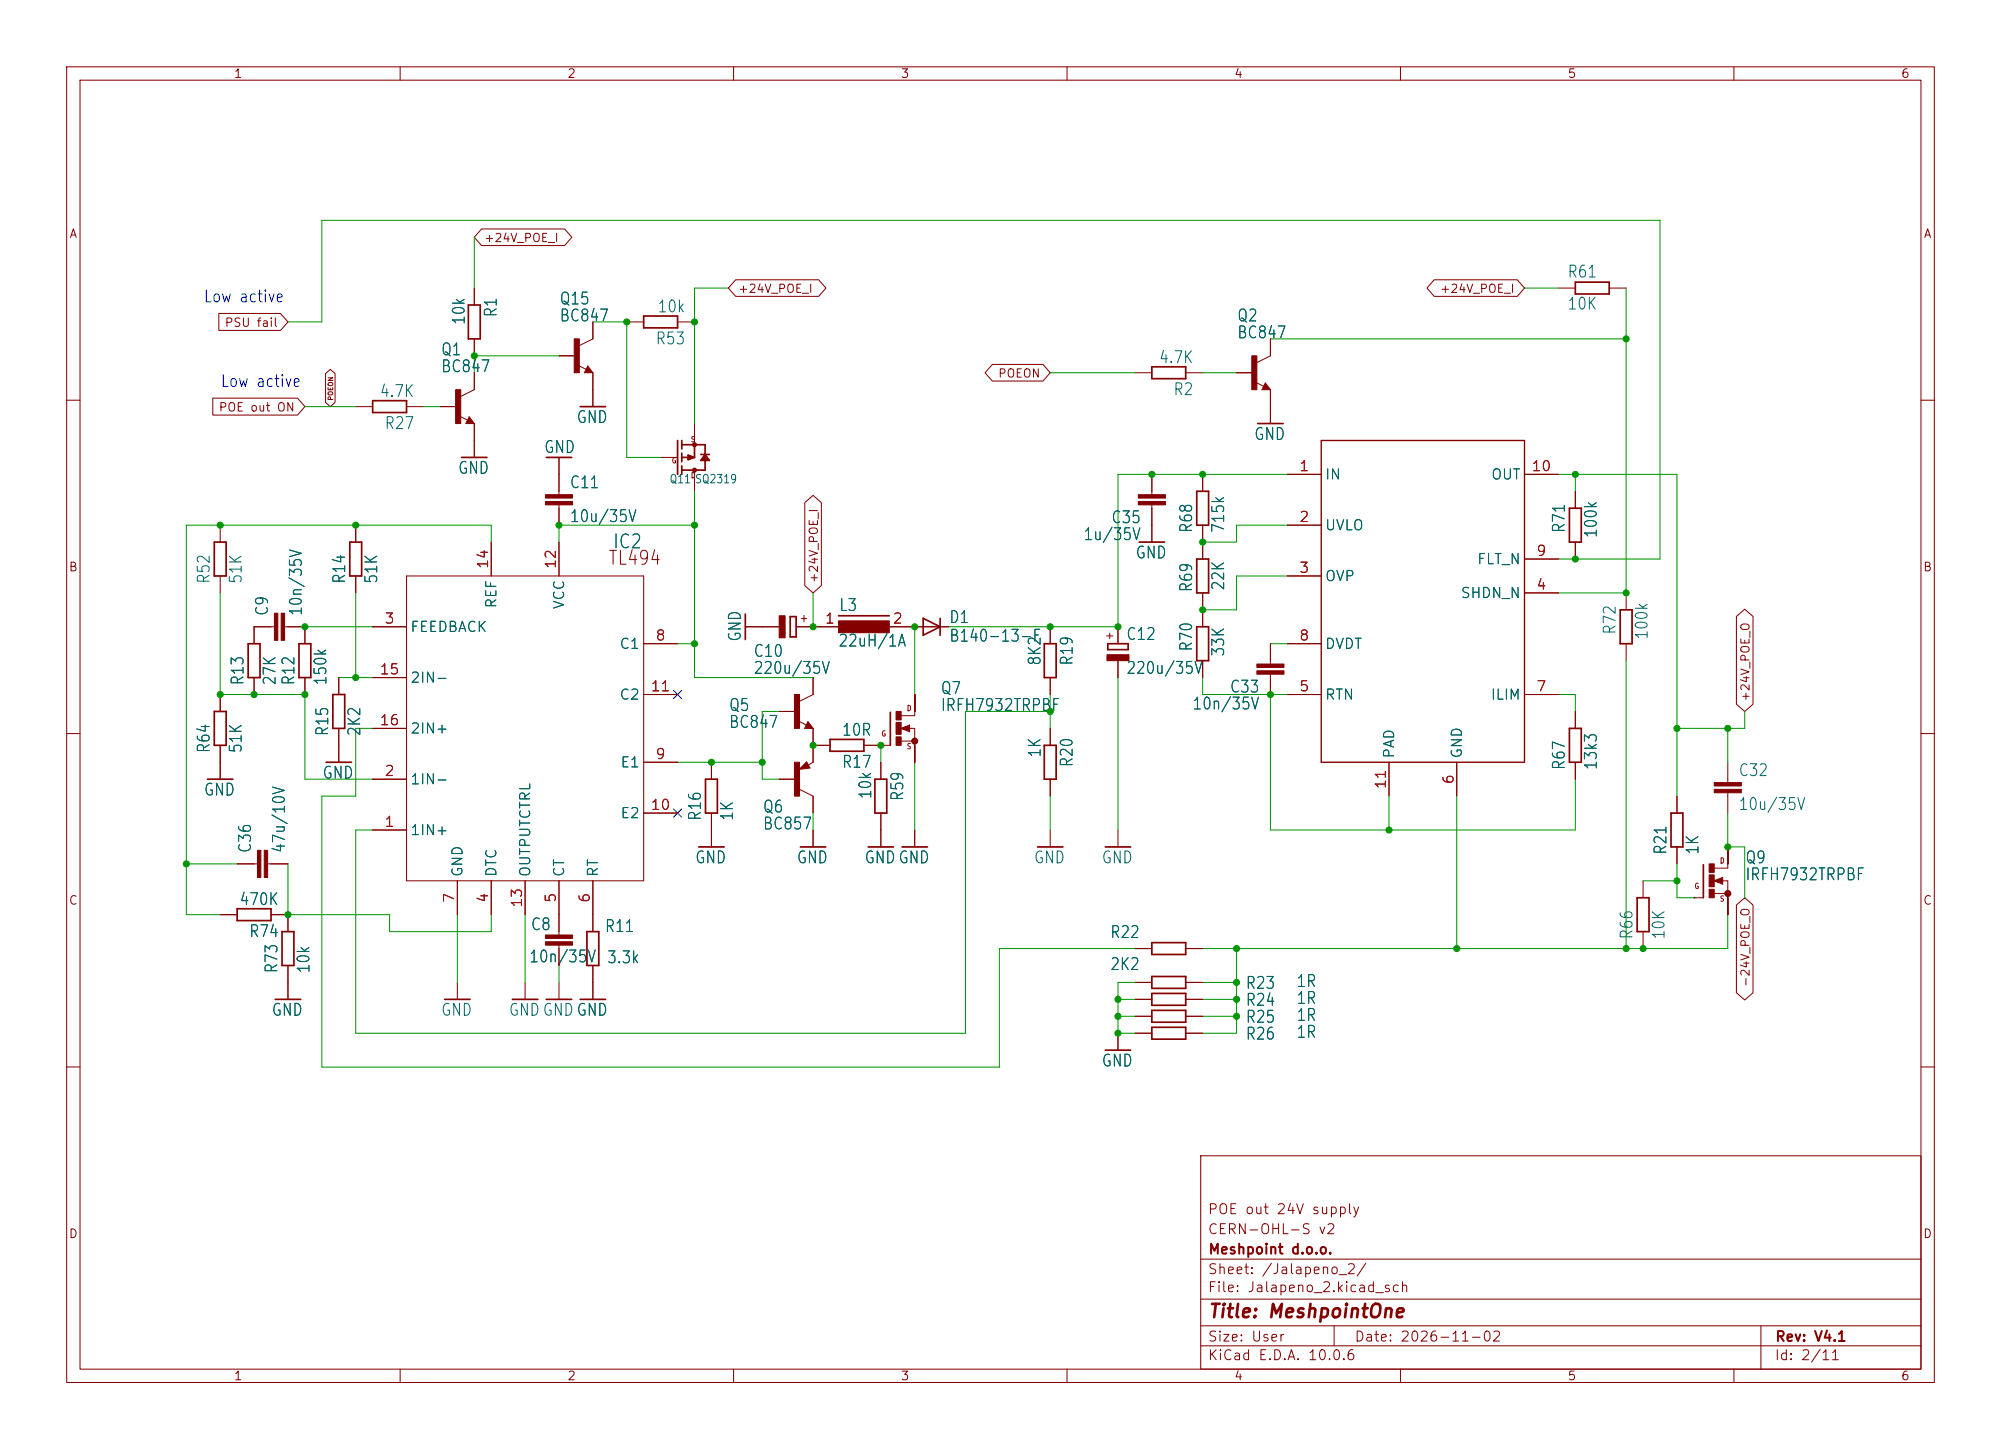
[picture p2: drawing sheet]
<svg xmlns="http://www.w3.org/2000/svg" width="300mm" height="217mm" viewBox="0 0 300 217" stroke-linecap="round" stroke-linejoin="round" font-family="sans-serif">
<g fill="none" stroke="#840000" stroke-width=".15">
<path d="M10 10h280v197.3h-280zM12 12h276.1v193.3h-276.1zM60 10v2M110 10v2M160 10v2M210 10v2M260 10v2M72.2 34.3h12.5l1 1.3-1 1.2h-12.5l-1.1-1.2zM31.9 59.7h12.7l1.1 1.3-1.1 1.3h-12.7zM32.8 47h9.3l1.1 1.3-1.1 1.3h-9.3zM48.8 56l.7-.6 .7 .6v4.4l-.7 .6-.7-.6zM71.1 43.2v2.5"/>
<path d="M71.1 50.8v2.6M71.1 55.9v2.5l-2 1.1M83.8 53.4h2.6M86.7 54.8l1.2 .6M88.1 54.9l.8 1h-1.3zM88.9 48.3v2.5l-2 1M88.9 55.9v5.1M94 48.3h2.5M101.6 48.3h2.5M110.3 42h12.5l1 1.2-1 1.2h-12.5l-1.1-1.2zM148.8 54.7h7.6l1.1 1.2-1.1 1.2h-7.6l-1.1-1.2zM170.2 55.9h2.5"/>
<path d="M177.8 55.9h2.5M185.4 55.9h2.6M188.3 57.3l1.2 .6M189.7 57.4l.8 1h-1.3zM190.5 50.8v2.6l-2 1M190.5 58.4v5.1M215.1 42h12.4l1.1 1.2-1.1 1.2h-12.4l-1.1-1.2zM233.7 43.2h2.5M241.3 43.2h2.5M10 60h2M33 78.8v2.5M53.3 78.8v2.5"/>
<path d="M53.3 61h2.6M61 61h2.5M66 61h2.6M68.9 62.4l1.2 .6M70.4 62.5l.7 1h-1.3zM71.1 63.5v5.1M83.8 68.6v5.6M83.8 75.7v3.1M99.1 68.6h2.5M103.8 68.6h.3M104.1 63.5v3.2M104.1 70.5v3.2"/>
<path d="M120.7 75.4l1.2-1.1 1.3 1.1v12.4l-1.3 1.1-1.2-1.1zM172.7 71.1v3.1M172.7 75.7v5.6M180.3 71.1v2.6M180.3 78.8v5M193 71.1h5.1M193 78.8h5.1M228.6 71.1h5.1M236.2 73.7v2.5M288.1 60h1.9M33 86.4v2.5M41.1 94h-3v2.5"/>
<path d="M42.7 94h3v2.5M53.3 86.4v2.5M55.9 94h5.1M61 86.4h35.5v45.7h-35.5zM73.7 81.3v5.1M83.8 81.3v5.1M96.5 96.5h5.1M111.8 94h5M119.4 94h7.6M132.1 94h10.1M157.5 94v2.5M167.6 94v2.5"/>
<path d="M167.6 99.1v2.5M180.3 88.9v5.1M180.3 99.1v2.5M190.5 96.5v3.1M193 86.4h5.1M193 96.5h5.1M228.6 88.9h5.1M228.6 83.8h5.1M236.2 81.3v2.5M243.8 88.9v2.6M243.8 96.5v2.6M260.4 92.5l1.2-1.1 1.3 1.1v13.1l-1.3 1.1-1.2-1.1z"/>
<path d="M10 110h2M33 104.2v2.5M33 111.8v5.1M38.1 101.6v2.6M45.7 101.6v2.6M50.8 101.6v2.6M50.8 109.2v5.1M55.9 109.2h5.1M55.9 116.9h5.1M55.9 101.6h5.1M96.5 104.2h5.1M96.5 114.3h5.1"/>
<path d="M106.7 114.3v2.6M116.8 116.9h2.6M116.8 106.7h2.6M119.7 108.1l1.2 .6M119.9 118.4l2 1v2.5M121 114.3l.5 .9-1.6 .2zM121.2 108.2l.7 1h-1.3zM121.9 101.6v2.6l-2 1M121.9 109.2v5.1l-.7 .4M121.9 111.8h2.6M129.5 111.8h4M132.1 111.8h.1"/>
<path d="M132.1 114.3v2.6M135.1 109.2l1.3-.5v1.1zM135.1 111.2h2.1M136.3 109.2h.9v5.1M137.2 104.2v3.1h-2M157.5 101.6v2.6M157.5 109.2v2.6M157.5 116.9v2.5M190.5 101.1v3.1M193 104.2h5.1M208.3 114.3v5.1M218.4 114.3v5.1"/>
<path d="M228.6 104.2h5.1M236.2 106.7v2.5M236.2 114.3v2.6M251.5 119.4v2.5M259.1 114.3v3.1M259.1 118.9v3M288.1 110h1.9M33 137.2h2.6M35.6 129.6h3M40.1 129.6h3.1M40.6 137.2h2.6v2.5M55.9 124.5h5.1"/>
<path d="M68.6 132.1v5.1M73.7 132.1v5.1M78.7 132.1v5.1M83.8 132.1v8.1M88.9 132.1v7.6M96.5 121.9h5.1M106.7 121.9v5.1M121.9 124.5v2.5M132.1 121.9v5.1M137.2 124.5v2.5M157.5 124.5v2.5M167.6 124.5v2.5"/>
<path d="M246.4 132.1v2.5M246.4 139.7v2.6M251.5 127v2.6M254 134.6h.1M254 134.6h1.4M257 132.1l1.3-.5v1zM257 134h2.1M258.2 132.1h.9v5.1M259.1 127v3.2h-2M260.4 135.7l1.2-1.1 1.3 1.1v13.2l-1.3 1.1-1.2-1.1zM43.2 144.8v5.1M68.6 147.3v2.6"/>
<path d="M78.7 147.3v2.6M83.8 141.8v3M83.8 147.3v2.6M88.9 144.8v5.1M167.6 155v2.5M170.2 147.3h2.5M170.2 142.3h2.5M170.2 155h2.5M170.2 149.9h2.5M170.2 152.4h2.5M177.8 147.3h2.5M177.8 142.3h2.5"/>
<path d="M177.8 155h2.5M177.8 149.9h2.5M177.8 152.4h2.5M10 160h2M180.1 173.3h108v32h-108zM288.1 160h1.9M180.1 198.8h108M180.1 194.8h108M180.1 188.8h108M200 198.8v3M264.1 198.8v6.5M60 205.3v2"/>
<path d="M110 205.3v2M160 205.3v2M180.1 201.8h108M210 205.3v2M260 205.3v2"/>
</g>
<g fill="none" stroke="#840000" stroke-width=".25">
<path d="M70.2 45.7h1.8v5.1h-1.8zM88.1 55.4l.2 .3h-.4l.2-.6 .5 .7h-.7M96.5 47.4h5.1v1.8h-5.1zM172.7 55h5.1v1.8h-5.1zM189.7 57.9l.2 .3h-.4l.2-.5 .5 .6h-.7M236.2 42.3h5.1v1.8h-5.1zM55.9 60.1h5.1v1.8h-5.1zM69.2 68.6h3.8M70.4 63l.1 .3h-.4l.3-.5 .5 .6h-.8M81.9 68.6h3.8M87 61h3.8M101.6 66.1v5"/>
<path d="M102.2 66.1v1.2M102.2 68v1.2M102.2 69.9v1.2M102.2 66.7h3.5v3.8h-3.5M102.2 68.6h1.6M103.2 68.3v.6M103.2 68.3l.6 .3M103.2 68.3l.9 .3M103.6 68.5l-.4 .4M103.8 68.6l-.6 .3M104.1 68.6l-.9 .3M104.1 66.7v1.9"/>
<path d="M105.1 68.2h1.3M105.7 68.2l.7 .8h-1.3zM105.7 68.6l-.3 .4M105.7 68.6l-.3 .3M105.7 68.6l.3 .4M105.7 68.6l.3 .3M179.5 73.7h1.7v5.1h-1.7zM188.6 63.5h3.8M235.3 76.2h1.8v5.1h-1.8zM32.1 81.3h1.8v5.1h-1.8zM37.2 96.5h1.8v5.1h-1.8zM44.8 96.5h1.8v5.1h-1.8z"/>
<path d="M52.5 81.3h1.7v5.1h-1.7zM111.8 92.1v3.8M118.5 92.5h.9v3h-.9zM125.7 92.4h7.6M138.4 92.7l2.6 1.3-2.6 1.3zM141 92.7v2.6M156.6 96.5h1.8v5.1h-1.8zM166.1 96.5h3.1v.9h-3.1zM170.8 81.3h3.8M179.5 94h1.7v5.1h-1.7zM179.5 83.8h1.7v5.1h-1.7zM243 91.5h1.7v5h-1.7z"/>
<path d="M31.1 116.9h3.8M32.1 106.7h1.8v5.1h-1.8zM48.9 114.3h3.8M49.9 104.2h1.8v5h-1.8zM105.8 116.9h1.8v5h-1.8zM120.9 115h-.4l.4-.3 .3 .4-1.1 .1 .8-.7 .4 .6M121.2 108.7l.1 .3h-.4l.3-.5 .5 .6h-.8M124.5 110.9h5v1.8h-5zM131.2 116.9h1.8v5h-1.8zM133.5 106.8v5M156.6 111.8h1.8v5.1h-1.8zM235.3 109.2h1.8v5.1h-1.8z"/>
<path d="M35.6 136.3h5v1.8h-5zM42.3 139.7h1.8v5.1h-1.8zM88 139.7h1.8v5.1h-1.8zM104.8 127h3.8M120 127h3.8M130.2 127h3.8M135.3 127h3.8M155.6 127h3.8M165.7 127h3.8M245.5 134.6h1.8v5.1h-1.8zM250.6 121.9h1.7v5.1h-1.7zM255.4 129.7v4.9"/>
<path d="M41.3 149.9h3.8M66.7 149.9h3.8M76.8 149.9h3.8M81.9 149.9h3.8M87 149.9h3.8M165.7 157.5h3.8M172.7 141.4h5.1v1.8h-5.1zM172.7 146.5h5.1v1.7h-5.1zM172.7 149h5.1v1.8h-5.1zM172.7 151.5h5.1v1.8h-5.1zM172.7 154.1h5.1v1.8h-5.1z"/>
<circle cx="104.1" cy="66.7" r=".25"/>
<circle cx="104.1" cy="70.5" r=".25"/>
</g>
<g fill="#840000" stroke="#840000" stroke-width=".15">
<path d="M38.6 127.5h.5v4.1h-.5z"/>
<path d="M39.6 127.5h.5v4.1h-.5z"/>
<path d="M81.8 140.2h4.1v.5h-4.1z"/>
<path d="M81.8 141.2h4.1v.6h-4.1z"/>
<path d="M188.5 100.6h4v.5h-4z"/>
<path d="M188.5 99.6h4v.5h-4z"/>
<path d="M166 98.2h3.3v.9h-3.3z"/>
<path d="M41.1 92h.6v4h-.6z"/>
<path d="M42.2 92h.5v4h-.5z"/>
<path d="M134.4 106.7h.7v1.3h-.7z"/>
<path d="M134.4 108.4h.7v1.7h-.7z"/>
<path d="M134.4 110.5h.7v1.3h-.7z"/>
<path d="M119.1 114.3h.8v5.1h-.8z"/>
<path d="M119.1 104.2h.8v5h-.8z"/>
<path d="M116.8 92.4h.9v3.3h-.9z"/>
<path d="M125.7 93.1h7.6v1.8h-7.6z"/>
<path d="M187.7 53.4h.8v5h-.8z"/>
<path d="M68.3 58.4h.8v5.1h-.8z"/>
<path d="M170.7 75.2h4.1v.5h-4.1z"/>
<path d="M170.7 74.2h4.1v.5h-4.1z"/>
<path d="M257 117.4h4.1v.5h-4.1z"/>
<path d="M257 118.4h4.1v.5h-4.1z"/>
<path d="M256.3 129.6h.7v1.2h-.7z"/>
<path d="M256.3 131.2h.7v1.8h-.7z"/>
<path d="M256.3 133.4h.7v1.2h-.7z"/>
<path d="M86.1 50.8h.8v5.1h-.8z"/>
<path d="M81.8 74.2h4.1v.5h-4.1z"/>
<path d="M81.8 75.2h4.1v.5h-4.1z"/>
</g>
<path d="M136.3 109l-.9 .2 .9 .3v-.3h-.3M258.2 131.9l-.9 .2 .9 .3v-.3h-.3" fill="none" stroke="#840000" stroke-width=".3"/>
<g fill="#840000" stroke="#840000" stroke-width=".41">
<circle cx="137.2" cy="111.2" r=".33"/>
<circle cx="259.1" cy="134" r=".33"/>
</g>
<path d="M198.1 66.1h30.5v48.2h-30.5z" fill="none" stroke="#840000" stroke-width=".2"/>
<g fill="none" stroke="#009600" stroke-width=".15">
<path d="M71.1 35.6v7.6M43.2 48.3h5.1v-15.3h200.6v50.8h-15.2M83.8 53.4h-12.7v2.5M88.9 48.3h5.1v20.3h5.1M109.2 43.2h-5.1v20.3M157.5 55.9h12.7M180.3 55.9h5.1M190.5 50.8h53.3M228.6 43.2h5.1M243.8 43.2v45.7h-10.1M45.7 61h7.6M63.5 61h2.5"/>
<path d="M104.1 73.7v27.9h17.8M104.1 78.8h-20.3v2.5M193 71.1h-25.4v22.9h-25.4M193 78.8h-7.6v2.5h-5.1M233.7 71.1h17.8v48.3M236.2 71.1v2.6M33 88.9v15.3h12.7v12.7h10.2M45.7 94h10.2M53.3 88.9v12.7M73.7 81.3v-2.5h-45.8v58.4h5.1M101.6 96.5h2.5M121.9 88.9v5.1"/>
<path d="M137.2 94v10.2M190.5 96.5h2.5M193 86.4h-7.6v5.1h-5.1M243.8 99.1v43.2M50.8 101.6h5.1M55.9 109.2h-2.6v10.2h-5v40.6h101.6v-17.7h20.3M101.6 114.3h12.7M116.8 106.7h-2.5v10.2h2.5M132.1 111.8v2.5M137.2 114.3v10.2M157.5 106.7h-12.7v48.3h-91.5v-30.5h2.6M157.5 104.2v5"/>
<path d="M157.5 119.4v5.1M167.6 101.6v22.9M180.3 101.6v2.6h12.7M190.5 104.2v20.3h45.7v-7.6M208.3 119.4v5.1M218.4 119.4v22.9M233.7 104.2h2.5v2.5M259.1 109.2v5.1M261.6 106.7v2.5h-10.1M27.9 129.6h7.7M43.2 129.6v7.6h15.2v2.5h15.3v-2.5M68.6 137.2v10.1"/>
<path d="M78.7 137.2v10.1M121.9 121.9v2.6M246.4 132.1h5.1M251.5 129.6v5h2.5M259.1 137.2v5.1h-78.8M259.1 121.9v5.1h2.5v7.6M83.8 144.8v2.5M167.6 152.4h2.6M167.6 149.9h2.6M170.2 147.3h-2.6v7.7h2.6M180.3 152.4h5.1M180.3 149.9h5.1"/>
<path d="M180.3 147.3h5.1M185.4 142.3v12.7h-5.1"/>
</g>
<path d="M101 103.6l1.2 1.2M102.2 103.6l-1.2 1.2M101 121.3l1.2 1.3M102.2 121.3l-1.2 1.3" fill="none" stroke="#000084" stroke-width=".15"/>
<g fill="#009600" stroke="#009600" stroke-width=".15">
<circle cx="259.1" cy="127" r=".46"/>
<circle cx="218.4" cy="142.3" r=".46"/>
<circle cx="243.8" cy="142.3" r=".46"/>
<circle cx="246.4" cy="142.3" r=".46"/>
<circle cx="208.3" cy="124.5" r=".46"/>
<circle cx="259.1" cy="109.2" r=".46"/>
<circle cx="251.5" cy="132.1" r=".46"/>
<circle cx="180.3" cy="71.1" r=".46"/>
<circle cx="172.7" cy="71.1" r=".46"/>
<circle cx="157.5" cy="106.7" r=".46"/>
<circle cx="190.5" cy="104.2" r=".46"/>
<circle cx="180.3" cy="81.3" r=".46"/>
<circle cx="167.6" cy="94" r=".46"/>
<circle cx="157.5" cy="94" r=".46"/>
<circle cx="180.3" cy="91.5" r=".46"/>
<circle cx="185.4" cy="152.4" r=".46"/>
<circle cx="167.6" cy="149.9" r=".46"/>
<circle cx="185.4" cy="142.3" r=".46"/>
<circle cx="185.4" cy="147.3" r=".46"/>
<circle cx="185.4" cy="149.9" r=".46"/>
<circle cx="167.6" cy="152.4" r=".46"/>
<circle cx="167.6" cy="155" r=".46"/>
<circle cx="251.5" cy="109.2" r=".46"/>
<circle cx="243.8" cy="50.8" r=".46"/>
<circle cx="236.2" cy="71.1" r=".46"/>
<circle cx="243.8" cy="88.9" r=".46"/>
<circle cx="236.2" cy="83.8" r=".46"/>
<circle cx="121.9" cy="111.8" r=".46"/>
<circle cx="121.9" cy="94" r=".46"/>
<circle cx="132.1" cy="111.8" r=".46"/>
<circle cx="114.3" cy="114.3" r=".46"/>
<circle cx="106.7" cy="114.3" r=".46"/>
<circle cx="137.2" cy="94" r=".46"/>
<circle cx="104.1" cy="78.8" r=".46"/>
<circle cx="104.1" cy="96.5" r=".46"/>
<circle cx="43.2" cy="137.2" r=".46"/>
<circle cx="27.9" cy="129.6" r=".46"/>
<circle cx="45.7" cy="104.2" r=".46"/>
<circle cx="38.1" cy="104.2" r=".46"/>
<circle cx="33" cy="104.2" r=".46"/>
<circle cx="33" cy="78.8" r=".46"/>
<circle cx="45.7" cy="94" r=".46"/>
<circle cx="53.3" cy="78.8" r=".46"/>
<circle cx="83.8" cy="78.8" r=".46"/>
<circle cx="53.3" cy="101.6" r=".46"/>
<circle cx="71.1" cy="53.4" r=".46"/>
<circle cx="94" cy="48.3" r=".46"/>
<circle cx="104.1" cy="48.3" r=".46"/>
</g>
<text font-size="2.1" fill="#006464" x="91.8" y="82.8">IC2</text>
<text font-size="2.1" fill="#840000" x="91.1" y="85.3">TL494</text>
<text font-size="2" fill="#840000" x="181" y="198.2">Title: MeshpointOne</text>
<g font-size="1.8" fill="#0000c2">
<text x="30.4" y="45.8">Low active</text>
<text x="33" y="58.5">Low active</text>
</g>
<g font-size="1.8" fill="#006464">
<text x="74.9" y="47.7" transform="rotate(-90 74.9 47.7)">R1</text>
<text x="83.8" y="46.1">Q15</text>
<text x="98.5" y="47.3">10k</text>
<text x="234.9" y="42.1">R61</text>
<text x="234.9" y="46.9">10K</text>
<text x="66" y="53.7">Q1</text>
<text x="70.1" y="48.9" transform="rotate(-90 70.1 48.9)">10k</text>
<text x="83.8" y="48.7">BC847</text>
<text x="98.2" y="52.1">R53</text>
<text x="185.4" y="48.7">Q2</text>
<text x="185.4" y="51.2">BC847</text>
<text x="66" y="56.3">BC847</text>
<text x="173.7" y="54.9">4.7K</text>
<text x="175.8" y="59.7">R2</text>
<text x="56.8" y="60">4.7K</text>
<text x="57.6" y="64.8">R27</text>
<text x="86.3" y="63.9">GND</text>
<text x="68.6" y="71.5">GND</text>
<text x="81.5" y="68.4">GND</text>
<text x="187.9" y="66.4">GND</text>
<text x="85.3" y="73.7">C11</text>
<text x="85.3" y="78.8">10u/35V</text>
<text x="162.3" y="81.5">1u/35V</text>
<text x="166.5" y="78.9">C35</text>
<text x="179.2" y="80.1" transform="rotate(-90 179.2 80.1)">R68</text>
<text x="184" y="80.1" transform="rotate(-90 184 80.1)">715k</text>
<text x="235.1" y="80.1" transform="rotate(-90 235.1 80.1)">R71</text>
<text x="239.9" y="80.8" transform="rotate(-90 239.9 80.8)">100k</text>
<text x="31.9" y="87.7" transform="rotate(-90 31.9 87.7)">R52</text>
<text x="36.7" y="87.7" transform="rotate(-90 36.7 87.7)">51K</text>
<text x="52.2" y="87.7" transform="rotate(-90 52.2 87.7)">R14</text>
<text x="57" y="87.7" transform="rotate(-90 57 87.7)">51K</text>
<text x="170.2" y="84.2">GND</text>
<text x="179.2" y="88.9" transform="rotate(-90 179.2 88.9)">R69</text>
<text x="184" y="88.7" transform="rotate(-90 184 88.7)">22K</text>
<text x="40.6" y="92.5" transform="rotate(-90 40.6 92.5)">C9</text>
<text x="45.7" y="92.5" transform="rotate(-90 45.7 92.5)">10n/35V</text>
<text x="125.7" y="92.1">L3</text>
<text x="142.2" y="93.9">D1</text>
<text x="242.7" y="95.3" transform="rotate(-90 242.7 95.3)">R72</text>
<text x="111.5" y="96.4" transform="rotate(-90 111.5 96.4)">GND</text>
<text x="112.9" y="101.5">220u/35V</text>
<text x="112.9" y="99">C10</text>
<text x="125.6" y="97.4">22uH/1A</text>
<text x="142.2" y="96.7">B140-13-F</text>
<text x="156.5" y="99.9" transform="rotate(-90 156.5 99.9)">8K2</text>
<text x="161.3" y="99.9" transform="rotate(-90 161.3 99.9)">R19</text>
<text x="168.8" y="101.5">220u/35V</text>
<text x="168.8" y="96.4">C12</text>
<text x="179.2" y="97.8" transform="rotate(-90 179.2 97.8)">R70</text>
<text x="184" y="98.6" transform="rotate(-90 184 98.6)">33K</text>
<text x="247.5" y="96.1" transform="rotate(-90 247.5 96.1)">100k</text>
<text x="37" y="102.9" transform="rotate(-90 37 102.9)">R13</text>
<text x="41.8" y="102.9" transform="rotate(-90 41.8 102.9)">27K</text>
<text x="44.6" y="102.9" transform="rotate(-90 44.6 102.9)">R12</text>
<text x="49.4" y="102.9" transform="rotate(-90 49.4 102.9)">150k</text>
<text x="109.2" y="107.1">Q5</text>
<text x="141" y="104.5">Q7</text>
<text x="141" y="107.1">IRFH7932TRPBF</text>
<text x="178.7" y="106.9">10n/35V</text>
<text x="184.3" y="104.3">C33</text>
<text x="31.9" y="113.1" transform="rotate(-90 31.9 113.1)">R64</text>
<text x="36.7" y="113.1" transform="rotate(-90 36.7 113.1)">51K</text>
<text x="49.7" y="110.5" transform="rotate(-90 49.7 110.5)">R15</text>
<text x="54.5" y="110.5" transform="rotate(-90 54.5 110.5)">2K2</text>
<text x="109.2" y="109.6">BC847</text>
<text x="126.1" y="110.8">10R</text>
<text x="156.5" y="113.7" transform="rotate(-90 156.5 113.7)">1K</text>
<text x="30.5" y="119.8">GND</text>
<text x="48.2" y="117.2">GND</text>
<text x="126.1" y="115.6">R17</text>
<text x="131.1" y="120" transform="rotate(-90 131.1 120)">10k</text>
<text x="161.3" y="115.2" transform="rotate(-90 161.3 115.2)">R20</text>
<text x="235.1" y="115.6" transform="rotate(-90 235.1 115.6)">R67</text>
<text x="239.9" y="115.6" transform="rotate(-90 239.9 115.6)">13k3</text>
<text x="260.6" y="116.9">C32</text>
<text x="105.6" y="123.2" transform="rotate(-90 105.6 123.2)">R16</text>
<text x="110.4" y="123.2" transform="rotate(-90 110.4 123.2)">1K</text>
<text x="114.3" y="122.3">Q6</text>
<text x="114.3" y="124.9">BC857</text>
<text x="135.9" y="120.3" transform="rotate(-90 135.9 120.3)">R59</text>
<text x="260.6" y="121.9">10u/35V</text>
<text x="38.1" y="128.1" transform="rotate(-90 38.1 128.1)">C36</text>
<text x="43.2" y="128.1" transform="rotate(-90 43.2 128.1)">47u/10V</text>
<text x="104.1" y="129.9">GND</text>
<text x="119.4" y="129.9">GND</text>
<text x="129.5" y="129.9">GNDGND</text>
<text x="154.9" y="129.9">GND</text>
<text x="165.1" y="129.9">GND</text>
<text x="250.3" y="128.3" transform="rotate(-90 250.3 128.3)">R21</text>
<text x="255.1" y="128.3" transform="rotate(-90 255.1 128.3)">1K</text>
<text x="261.6" y="129.9">Q9</text>
<text x="35.8" y="136.2">470K</text>
<text x="261.6" y="132.5">IRFH7932TRPBF</text>
<text x="37.2" y="141">R74</text>
<text x="79.5" y="140">C8</text>
<text x="90.6" y="140.2">R11</text>
<text x="166.4" y="141.1">R22</text>
<text x="245.3" y="141" transform="rotate(-90 245.3 141)">R66</text>
<text x="250.1" y="141" transform="rotate(-90 250.1 141)">10K</text>
<text x="42.1" y="146.1" transform="rotate(-90 42.1 146.1)">R73</text>
<text x="46.9" y="146.1" transform="rotate(-90 46.9 146.1)">10k</text>
<text x="79.2" y="144.8">10n/35V</text>
<text x="90.9" y="144.9">3.3k</text>
<text x="166.4" y="145.9">2K2</text>
<text x="186.7" y="148.8">R23</text>
<text x="194.3" y="148.5">1R</text>
<text x="40.6" y="152.8">GND</text>
<text x="66" y="152.8">GND</text>
<text x="76.2" y="152.8">GNDGNDGND</text>
<text x="86.3" y="152.8">GND</text>
<text x="186.7" y="151.3">R24</text>
<text x="186.7" y="153.8">R25</text>
<text x="194.3" y="151">1R</text>
<text x="194.3" y="153.6">1R</text>
<text x="165.1" y="160.4">GND</text>
<text x="186.7" y="156.4">R26</text>
<text x="194.3" y="156.1">1R</text>
</g>
<g font-size="1.5" fill="#a90000">
<text x="194.7" y="71.1">1</text>
<text x="229.5" y="71.1">10</text>
<text x="194.7" y="78.7">2</text>
<text x="230.3" y="83.8">9</text>
<text x="73.6" y="85.4" transform="rotate(-90 73.6 85.4)">14</text>
<text x="83.7" y="85.4" transform="rotate(-90 83.7 85.4)">12</text>
<text x="194.7" y="86.3">3</text>
<text x="230.3" y="88.8">4</text>
<text x="57.5" y="93.9">3</text>
<text x="123.6" y="93.9">1</text>
<text x="133.7" y="93.9">2</text>
<text x="56.8" y="101.5">15</text>
<text x="98.2" y="96.5">8</text>
<text x="194.7" y="96.5">8</text>
<text x="97.5" y="104.1">11</text>
<text x="194.7" y="104.1">5</text>
<text x="230.3" y="104.1">7</text>
<text x="56.8" y="109.2">16</text>
<text x="57.5" y="116.8">2</text>
<text x="98.2" y="114.2">9</text>
<text x="208.2" y="118.5" transform="rotate(-90 208.2 118.5)">11</text>
<text x="218.4" y="117.7" transform="rotate(-90 218.4 117.7)">6</text>
<text x="57.5" y="124.4">1</text>
<text x="97.5" y="121.9">10</text>
<text x="68.5" y="135.5" transform="rotate(-90 68.5 135.5)">7</text>
<text x="73.6" y="135.5" transform="rotate(-90 73.6 135.5)">4</text>
<text x="78.7" y="136.2" transform="rotate(-90 78.7 136.2)">13</text>
<text x="83.7" y="135.5" transform="rotate(-90 83.7 135.5)">5</text>
<text x="88.8" y="135.5" transform="rotate(-90 88.8 135.5)">6</text>
</g>
<g font-size="1.5" fill="#006464">
<text x="198.6" y="72.3">IN</text>
<text x="223.5" y="72.3">OUT</text>
<text x="198.6" y="79.9">UVLO</text>
<text x="198.6" y="87.5">OVP</text>
<text x="221.4" y="85">FLT_N</text>
<text x="61.4" y="95.2">FEEDBACK</text>
<text x="74.8" y="91.4" transform="rotate(-90 74.8 91.4)">REF</text>
<text x="85" y="91.5" transform="rotate(-90 85 91.5)">VCC</text>
<text x="218.9" y="90.1">SHDN_N</text>
<text x="92.8" y="97.7">C1</text>
<text x="198.6" y="97.7">DVDT</text>
<text x="61.4" y="102.8">2IN-</text>
<text x="92.8" y="105.3">C2</text>
<text x="198.6" y="105.3">RTN</text>
<text x="223.4" y="105.3">ILIM</text>
<text x="61.4" y="110.4">2IN+</text>
<text x="209.4" y="113.9" transform="rotate(-90 209.4 113.9)">PAD</text>
<text x="219.6" y="113.9" transform="rotate(-90 219.6 113.9)">GND</text>
<text x="61.4" y="118">1IN-</text>
<text x="92.9" y="115.5">E1</text>
<text x="61.4" y="125.6">1IN+</text>
<text x="92.9" y="123.1">E2</text>
<text x="69.7" y="131.6" transform="rotate(-90 69.7 131.6)">GND</text>
<text x="74.8" y="131.6" transform="rotate(-90 74.8 131.6)">DTC</text>
<text x="79.9" y="131.6" transform="rotate(-90 79.9 131.6)">OUTPUTCTRL</text>
<text x="85" y="131.6" transform="rotate(-90 85 131.6)">CT</text>
<text x="90.1" y="131.6" transform="rotate(-90 90.1 131.6)">RT</text>
</g>
<g font-size="1.5" fill="#840000">
<text x="181" y="185.5">CERN-OHL-S v2</text>
<text x="181" y="182.5">POE out 24V supply</text>
<text x="181" y="191.5">Sheet: /Jalapeno_2/</text>
<text x="181.1" y="188.5">Meshpoint d.o.o.</text>
<text x="181" y="194.2">File: Jalapeno_2.kicad_sch</text>
<text x="181" y="201.6">Size: User</text>
<text x="203" y="201.6">Date: 2026-11-02</text>
<text x="266.1" y="201.6">Rev: V4.1</text>
<text x="181" y="204.4">KiCad E.D.A. 10.0.6</text>
<text x="266" y="204.4">Id: 2/11</text>
</g>
<g font-size="1.3" fill="#840000">
<text x="35" y="12">1</text>
<text x="85" y="12">2</text>
<text x="135" y="12">3</text>
<text x="185" y="12">4</text>
<text x="235" y="12">5</text>
<text x="285" y="12">6</text>
<text x="10.3" y="36">A</text>
<text x="288.4" y="36">A</text>
<text x="33.6" y="49.3">PSU fail</text>
<text x="32.7" y="62">POE out ON</text>
<text x="10.2" y="86">B</text>
<text x="288.3" y="86">B</text>
<text x="119.8" y="93.6">+</text>
<text x="167.3" y="96.1" transform="rotate(-90 167.3 96.1)">+</text>
<text x="10.2" y="136">C</text>
<text x="288.3" y="136">C</text>
<text x="10.2" y="186">D</text>
<text x="288.3" y="186">D</text>
<text x="35" y="207.3">1</text>
<text x="85" y="207.3">2</text>
<text x="135" y="207.3">3</text>
<text x="185" y="207.3">4</text>
<text x="235" y="207.3">5</text>
<text x="285" y="207.3">6</text>
</g>
<text font-size="1.3" fill="#006464" x="100.3" y="72.8">Q11 SQ2319</text>
<g font-size="1.2" fill="#840000">
<text x="72.5" y="36.6">+24V_POE_I</text>
<text x="110.6" y="44.2">+24V_POE_I</text>
<text x="215.8" y="44.2">+24V_POE_I</text>
<text x="149.6" y="56.9">POEON</text>
<text x="123" y="87.5" transform="rotate(-90 123 87.5)">+24V_POE_I</text>
<text x="262.7" y="105.3" transform="rotate(-90 262.7 105.3)">+24V_POE_O</text>
<text x="262.7" y="148.1" transform="rotate(-90 262.7 148.1)">-24V_POE_O</text>
</g>
<g font-size=".8" fill="#840000">
<text x="100.7" y="69.7">G</text>
<text x="103.5" y="71.9">D</text>
<text x="103.5" y="66.5">S</text>
<text x="135.9" y="106.8">D</text>
<text x="132.1" y="110.7">G</text>
<text x="135.9" y="112.6">S</text>
<text x="257.8" y="129.7">D</text>
<text x="254" y="133.5">G</text>
<text x="257.8" y="135.4">S</text>
</g>
<text font-size=".7" fill="#840000" x="50.1" y="60.2" transform="rotate(-90 50.1 60.2)">POEON</text>
</svg>
